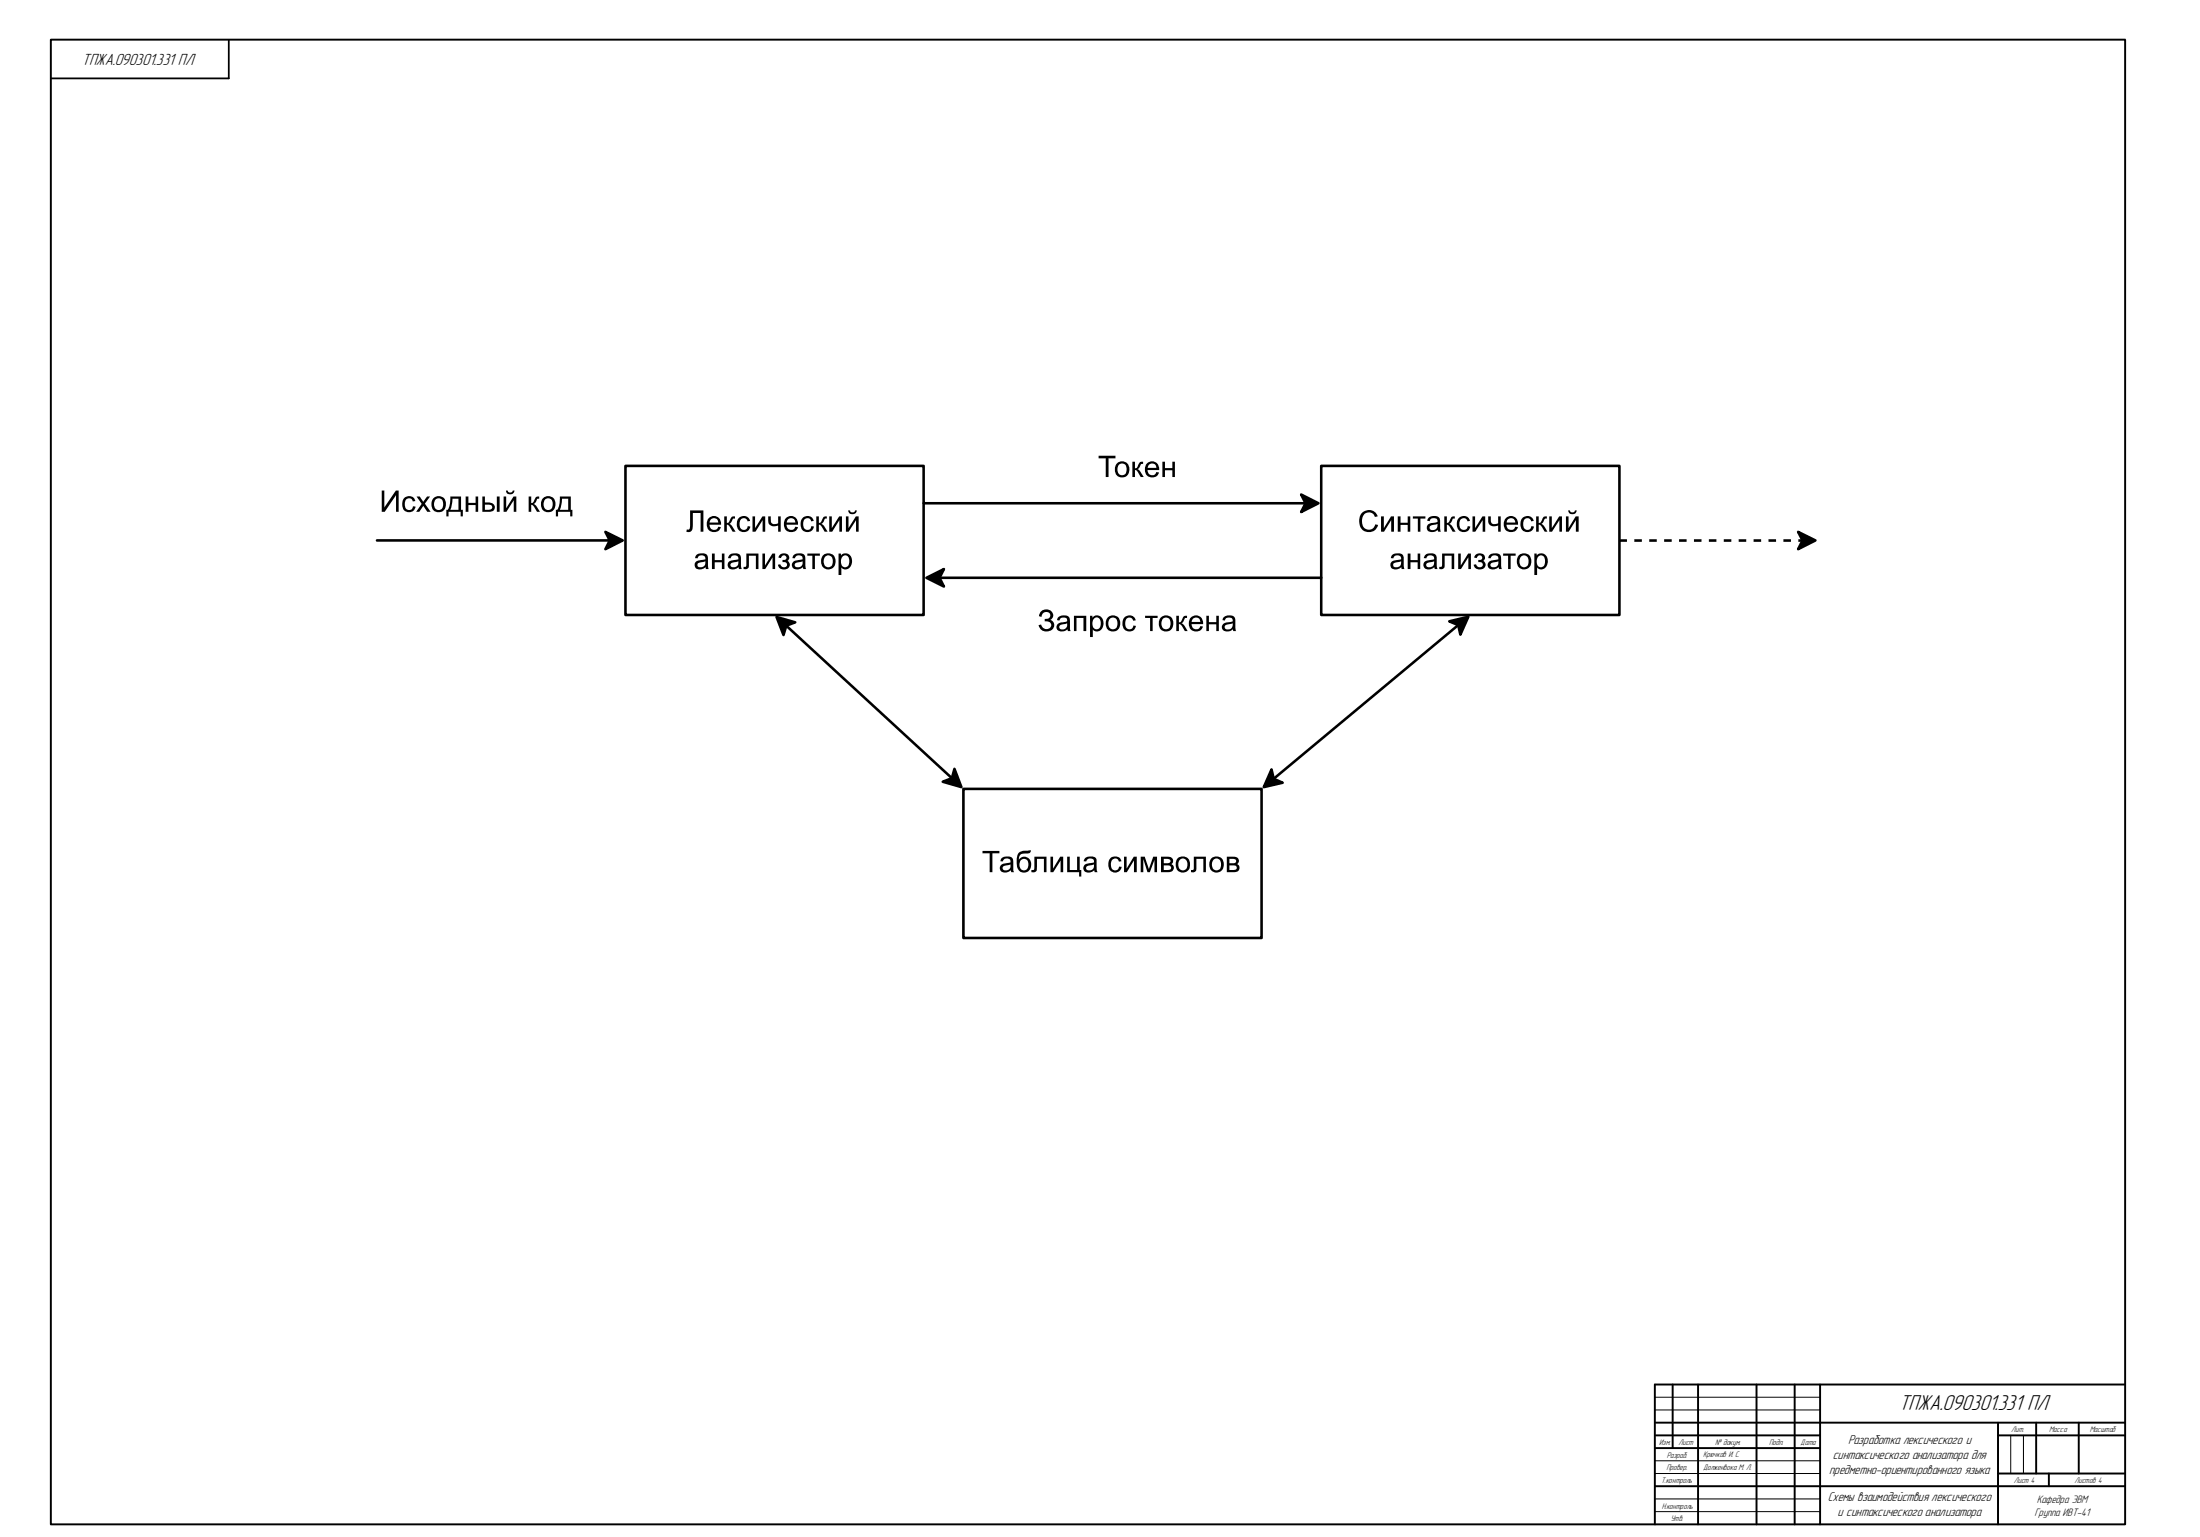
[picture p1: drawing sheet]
<svg xmlns="http://www.w3.org/2000/svg" width="865mm" height="605mm" viewBox="0 0 865 605" stroke-linecap="round" stroke-linejoin="round" font-family="sans-serif">
<g fill="none" stroke="#000" stroke-width=".76">
<path d="M20 15.6h816v584h-816zM651 559.6h185M658 544.6v25M668 544.6v55M691 544.6v55M706 544.6v55M716 544.6v55M786 559.6v40M801 559.6v20M817.7 559.6v20M836 544.6h-185v55M651 569.6h65"/>
<path d="M651 564.6h65M786 564.6h50M786 579.6h50M806 579.6v5M651 584.6h185"/>
</g>
<path d="M651 554.6h65M651 549.6h65M651 579.6h65M651 574.6h65M791 564.6v15M796 564.6v15M651 594.6h65M651 589.6h65" fill="none" stroke="#000" stroke-width=".39"/>
<path d="M90 15.8v15h-70" fill="none" stroke="#000" stroke-width=".71"/>
<path d="M305.5 242.7l7.3 2.1-3.5 1.3-1.1 3.7zM309.3 246.1l65.2 60M375.5 302.4l2.7 7.2-7.3-2.1 3.6-1.4z" fill="none" stroke="#000" stroke-width="1"/>
<path d="M305.5 242.7l7.3 2.1-3.5 1.3-1.1 3.7zM375.5 302.4l2.7 7.2-7.3-2.1 3.6-1.4z" fill="#000"/>
<path d="M246 183.3h117.4v58.6h-117.4z" fill="#fff"/>
<path d="M246 183.3h117.4v58.6h-117.4zM148.3 212.6h91.6M238.2 209.2l6.8 3.4-6.8 3.4 1.7-3.4z" fill="none" stroke="#000" stroke-width="1"/>
<g fill="#000">
<path d="M150.2 193h1v6.6l4.5-6.6h1.1v8.3h-1v-6.5l-4.5 6.5h-1.1zM158.9 196a2.6 2.6 0 0 1 4.5 1.1l-1 .2a1.65 1.65 0 0 0-2.1-1.2 1.65 1.65 0 0 0-1.1 2.2 1.68 1.68 0 0 0 1.2 2.2 1.68 1.68 0 0 0 2.1-1.4l1 .2a2.7 2.7 0 0 1-3.4 2.1 2.7 2.7 0 0 1-1.9-3.5zM183.2 195.3h1.1v2.5h2.8v-2.5h1v6h-1v-2.6h-2.8v2.6h-1.1zM208 195.3h1v2.6a2.5 2.5 0 0 0 1.7-2.2l1.4-.4v.9a.99 .99 0 0 0-1.2 1.2l-1 .9 1.1 .8 1.4 2.2h-1.2l-1.3-2.2-.9-.5v2.7h-1zM163.9 195.3h1.2l1.4 2.1 1.5-2.1h1.2l-2.1 2.8 2.3 3.2h-1.3l-1.6-2.3-1.5 2.3h-1.3l2.2-3.1zM238.2 209.2l6.8 3.4-6.8 3.4 1.7-3.4zM271.5 200.8h5.2v8.3h-1.1v-7.3h-3l-.1 5.2a1.81 1.81 0 0 1-.6 1.9 1.81 1.81 0 0 1-1.9 .2l.2-.9a1.01 1.01 0 0 0 1.2-.3 1.01 1.01 0 0 0 .1-1.2zM280.1 217.7h1.1v2.6h2.8v-2.6h1v6.1h-1v-2.6h-2.8v2.6h-1.1zM284.9 203.1h1v2.6a2.4 2.4 0 0 0 1.7-2l.4-.5 1.1-.1v.9a1.05 1.05 0 0 0-1.3 1.2l-.9 .9 1.1 .8 1.4 2.2h-1.2l-1.5-2.4-.8-.3v2.7h-1zM293.6 217.7h4.8v6.1h-1.1v-5.2h-2.7v3a1.62 1.62 0 0 1-.3 1.9 1.62 1.62 0 0 1-1.8 .3v-.8a.87 .87 0 0 0 1-.2 .87 .87 0 0 0 .1-1.1zM290.6 203.8a2.62 2.62 0 0 1 4.5 1.1l-1 .2a1.65 1.65 0 0 0-2.1-1.2 1.65 1.65 0 0 0-1.1 2.2 1.68 1.68 0 0 0 1.1 2.3 1.68 1.68 0 0 0 2.1-1.5l1.1 .2a2.75 2.75 0 0 1-3.5 2.1 2.75 2.75 0 0 1-1.8-3.5zM296 203.1h1v4.6l2.9-4.6h1.1v6h-1v-4.5l-2.8 4.5h-1.2z"/>
<path d="M299.9 217.7h1v4.7l2.9-4.7h1.1v6.1h-1v-4.6l-2.9 4.6h-1.1zM302.2 203.1h1v1.1a1.61 1.61 0 0 0 .6 1.8 1.61 1.61 0 0 0 1.9 0l.4-.1v-2.8h1v6h-1v-2.4a2.49 2.49 0 0 1-3.9-2zM317.6 217.7h4.9v.9h-1.9v5.2h-1v-5.2h-2zM315.9 203.6a2.56 2.56 0 0 1 4.2 1.3l-1 .2a1.65 1.65 0 0 0-2.1-1.2 1.65 1.65 0 0 0-1 2.2 1.68 1.68 0 0 0 1.1 2.3 1.68 1.68 0 0 0 2.1-1.5l1 .2a2.7 2.7 0 0 1-3.3 2.1 2.7 2.7 0 0 1-1.9-3.4l.3-1.4zM321.1 203.1h1v2.6a2.5 2.5 0 0 0 1.8-2.2l1.4-.4v.9a.99 .99 0 0 0-1.3 1.2l-.9 .9 1.1 .8 1.4 2.2h-1.2l-1.3-2.1-1-.6v2.7h-1zM326.2 203.1h1v4.6l2.9-4.6h1.1v6h-1v-4.5l-2.8 4.5h-1.2zM306.6 218.4a2.05 2.05 0 0 1 2.6-.7 2.05 2.05 0 0 1 1.1 2.4l-.5 .5a1.84 1.84 0 0 1 .8 2.3 1.84 1.84 0 0 1-2.2 1.1l-1.2-.2-.8-.6-.4-1.1 1-.1a1.29 1.29 0 0 0 1.4 1.1 1.29 1.29 0 0 0 1.1-1.4l-.4-.5-1.3-.1v-.9a1.03 1.03 0 0 0 1.5-.4 1.03 1.03 0 0 0-.6-1.4 1.03 1.03 0 0 0-1.3 .8l-.2 .3-1-.2z"/>
<path d="M170.7 195.8a2.98 2.98 0 0 1 3.7 0 2.98 2.98 0 0 1 .9 3.6 2.93 2.93 0 0 1-3.9 1.9 2.93 2.93 0 0 1-1.6-4zM171.3 196.5a2.3 2.3 0 0 0-.5 2.8 2.3 2.3 0 0 0 2.5 1.2 2.63 2.63 0 0 0-.4-4.5l-1 .1z"/>
<path d="M177.2 195.3h4.2v5.2h.7v2.6h-.9v-1.8h-4.8v1.8h-.8v-2.6a1.77 1.77 0 0 0 1.3-2zM178 196.2l-.2 2.2-.6 2.1h3.2v-4.3z"/>
<path d="M195.5 195.3h1v6h-1zM189.7 195.3h1.1v2.3a3.4 3.4 0 0 1 3.7 1.2 1.84 1.84 0 0 1-.3 1.9 1.84 1.84 0 0 1-1.9 .6h-2.6zM190.8 198.5v2h1.1a1.16 1.16 0 0 0 1.4-.2 1.16 1.16 0 0 0 0-1.5z"/>
<path d="M198.1 195.3h1v4.6l2.9-4.6h1.1v6h-1v-4.5l-2.9 4.5h-1.1zM199 193h.8a1 1 0 0 0 .9 .7 1 1 0 0 0 1-.7h.7a1.69 1.69 0 0 1-1.7 1.4 1.69 1.69 0 0 1-1.7-1.4z"/>
<path d="M213.8 195.8a2.98 2.98 0 0 1 3.7 0 2.98 2.98 0 0 1 .9 3.6 2.93 2.93 0 0 1-3.9 1.9 2.93 2.93 0 0 1-1.6-4zM214.4 196.5a2.3 2.3 0 0 0-.5 2.8 2.3 2.3 0 0 0 2.5 1.2 2.63 2.63 0 0 0-.4-4.5l-1.1 .1z"/>
<path d="M220.2 195.3h4.3v5.2h.7v2.6h-.9v-1.8h-4.8v1.8h-.8v-2.6a1.77 1.77 0 0 0 1.3-2zM221.1 196.2l-.2 2.2-.7 2.1h3.3v-4.3z"/>
<path d="M278.8 203.8a2.86 2.86 0 0 1 3.4-.5 2.86 2.86 0 0 1 1.5 3.1h-4.6a1.77 1.77 0 0 0 1.4 2 1.77 1.77 0 0 0 2.1-1.2l1 .1a2.95 2.95 0 0 1-3.9 1.8 2.95 2.95 0 0 1-1.5-4zM279.7 204.3l-.6 1.2h3.5a1.69 1.69 0 0 0-1-1.6 1.69 1.69 0 0 0-1.9 .4z"/>
<path d="M309.2 203.8a2.81 2.81 0 0 1 3.3-.5 2.81 2.81 0 0 1 1.4 3.1h-4.5a1.77 1.77 0 0 0 1.4 2 1.77 1.77 0 0 0 2-1.2l1.1 .1a2.95 2.95 0 0 1-3.9 1.8 2.95 2.95 0 0 1-1.5-4zM310 204.3l-.5 1.2h3.4a1.7 1.7 0 0 0-1-1.6 1.7 1.7 0 0 0-1.9 .4z"/>
<path d="M332.8 203.1h1v4.6l2.9-4.6h1.1v6h-1v-4.5l-2.9 4.5h-1.1zM333.6 200.8h.8a1 1 0 0 0 1 .8 1 1 0 0 0 1-.8h.7a1.74 1.74 0 0 1-1.7 1.5 1.74 1.74 0 0 1-1.8-1.5z"/>
<path d="M273.8 218.4a3.5 3.5 0 0 1 4.4 .1l.6 5.3h-1.1l-.1-.7-.6 .4a2.14 2.14 0 0 1-2.6 .4 2.14 2.14 0 0 1-1-2.5l1.3-.9 1.8-.3a.83 .83 0 0 0 1-.7 .83 .83 0 0 0-.8-1 1.54 1.54 0 0 0-2.3 1.1l-1-.1zM274.4 221.7a1.11 1.11 0 0 0 .3 1.4 1.11 1.11 0 0 0 1.4 0 1.78 1.78 0 0 0 1.4-2.3z"/>
<path d="M287 218.3a3.2 3.2 0 0 1 4.4 .4l.4 5.1h-1l-.3-.7-.2 .2a2.29 2.29 0 0 1-2.5 .7 2.29 2.29 0 0 1-1.5-2.1 2.76 2.76 0 0 1 3.2-1.7 .83 .83 0 0 0 1-.7 .83 .83 0 0 0-.8-1 1.54 1.54 0 0 0-2.3 1.1l-1-.1zM287.6 221.6a1.06 1.06 0 0 0 .1 1.4 1.06 1.06 0 0 0 1.4 .1 1.78 1.78 0 0 0 1.4-2.3z"/>
<path d="M312.1 218.4a3.5 3.5 0 0 1 4.5 .1l.5 5.3h-1.1l-.2-.7-.5 .4a2.13 2.13 0 0 1-2.6 .4 2.13 2.13 0 0 1-1-2.5l1-.8 2.1-.4a.83 .83 0 0 0 1-.7 .83 .83 0 0 0-.8-1 1.61 1.61 0 0 0-2.3 1.1l-1-.1zM312.9 221.6a1.08 1.08 0 0 0 .1 1.4 1.08 1.08 0 0 0 1.4 .1 1.81 1.81 0 0 0 1.3-2.3z"/>
<path d="M323.9 218.3a3 3 0 0 1 3.8 0 3 3 0 0 1 .9 3.6 2.94 2.94 0 0 1-3.9 1.9 2.94 2.94 0 0 1-1.6-4zM324.8 218.8a2.41 2.41 0 0 0-.8 2.6 2.41 2.41 0 0 0 2.2 1.7 2.5 2.5 0 0 0 1.4-2.5 2.5 2.5 0 0 0-1.8-2.2z"/>
<path d="M329.9 217.7h.9v.8a2.58 2.58 0 0 1 3.2-.5 2.58 2.58 0 0 1 1.2 3.1 2.49 2.49 0 0 1-1.4 2.5 2.49 2.49 0 0 1-2.8-.4v3h-1.1zM331.6 218.8a2.75 2.75 0 0 0 .5 4.3 2.15 2.15 0 0 0 1.9-3.2 1.49 1.49 0 0 0-.8-1.3 1.49 1.49 0 0 0-1.6 .2z"/>
</g>
<path d="M519.8 183.3h117.3v58.6h-117.3z" fill="#fff"/>
<path d="M363.4 198h150.2M511.9 194.5l6.8 3.5-6.8 3.4 1.7-3.4zM519.8 183.3h117.3v58.6h-117.3zM364.4 227.3l6.9-3.5-1.7 3.5 1.7 3.4zM369.6 227.3h150.2" fill="none" stroke="#000" stroke-width="1"/>
<g fill="#000">
<path d="M432.2 179.3h6.6v1h-2.7v7.3h-1.1v-7.3h-2.8zM445.5 181.6h1v2.6a1.51 1.51 0 0 0 1.4-1.6l.1-.2a1.26 1.26 0 0 1 1.7-.8v.9a1.05 1.05 0 0 0-1.3 1.2l-.9 .9 .8 .5 1.6 2.5h-1.2l-1.4-2.4-.8-.3v2.7h-1zM457.3 181.6h1v2.5h2.9v-2.5h1v6h-1v-2.6h-2.9v2.6h-1zM511.9 194.5l6.8 3.5-6.8 3.4 1.7-3.4zM535.9 201.6a3.7 3.7 0 0 1 6.1 1.5l-1.1 .3a2.66 2.66 0 0 0-3.3-1.7 2.66 2.66 0 0 0-1.8 3.2 2.7 2.7 0 0 0 1.9 3.3 2.7 2.7 0 0 0 3.3-2l1.1 .3a3.8 3.8 0 0 1-4.7 2.7 3.8 3.8 0 0 1-2.7-4.8l.3-1.4zM543.3 203.1h1.1v4.6l2.8-4.6h1.2v6h-1.1v-4.5l-2.8 4.5h-1.2zM549.9 203.1h1.1v2.5h2.8v-2.5h1v6h-1v-2.6h-2.8v2.6h-1.1zM553.8 217.7h1.1v2.6h2.8v-2.6h1v6.1h-1v-2.6h-2.8v2.6h-1.1zM555.8 203.1h4.9v.9h-1.9v5.1h-1v-5.1h-2zM567.3 217.7h4.8v6.1h-1v-5.2h-2.8v3a1.62 1.62 0 0 1-.3 1.9 1.62 1.62 0 0 1-1.8 .3v-.8a.87 .87 0 0 0 1-.2 .87 .87 0 0 0 .1-1.1zM568.2 203.1h1v2.6a2.5 2.5 0 0 0 1.7-2.2l1.4-.4v.9a.99 .99 0 0 0-1.2 1.2l-1 .9 1.1 .8 1.4 2.2h-1.2l-1.3-2.1-.9-.6v2.7h-1zM573.6 217.7h1.1v4.7l2.8-4.7h1.1v6.1h-1v-4.6l-2.9 4.6h-1.1z"/>
<path d="M573.8 203.8a2.57 2.57 0 0 1 4.4 1.1l-.9 .2a1.68 1.68 0 0 0-2.1-1.2 1.68 1.68 0 0 0-1.1 2.2 1.71 1.71 0 0 0 1.2 2.3 1.71 1.71 0 0 0 2.1-1.5l1 .2a2.74 2.74 0 0 1-3.4 2.1 2.74 2.74 0 0 1-1.9-3.4zM579.3 203.1h1v4.6l2.9-4.6h1.1v6h-1v-4.5l-2.9 4.5h-1.1zM585.4 203.1h1.1v1.1a1.59 1.59 0 0 0 .5 1.8 1.59 1.59 0 0 0 1.9 0l.5-.1v-2.8h1v6h-1v-2.4a2.47 2.47 0 0 1-2.6 .2 2.47 2.47 0 0 1-1.4-2.2zM591.3 217.7h4.9v.9h-1.9v5.2h-1v-5.2h-2zM598.8 203.8a2.62 2.62 0 0 1 4.6 1.1l-1.1 .2a1.65 1.65 0 0 0-2.1-1.2 1.65 1.65 0 0 0-1 2.2 1.68 1.68 0 0 0 1.1 2.3 1.68 1.68 0 0 0 2.1-1.5l1 .2a2.75 2.75 0 0 1-3.4 2.1 2.75 2.75 0 0 1-1.9-3.5zM604.3 203.1h1v2.6a2.27 2.27 0 0 0 1.7-2l.3-.5 1.2-.1v.9a1.05 1.05 0 0 0-1.3 1.2l-.9 .9 1.1 .8 1.3 2.2h-1l-1.6-2.4-.8-.3v2.7h-1zM609.5 203.1h1v4.6l2.9-4.6h1.1v6h-1.1v-4.5l-2.9 4.5h-1zM364.4 227.3l6.9-3.5-1.7 3.5 1.7 3.4zM580.3 218.4a2.05 2.05 0 0 1 2.6-.7 2.05 2.05 0 0 1 1.1 2.4l-.5 .5a1.84 1.84 0 0 1 .8 2.3 1.84 1.84 0 0 1-2.2 1.1l-1.2-.2-.8-.6-.4-1.1 1-.1a1.29 1.29 0 0 0 1.4 1.1 1.29 1.29 0 0 0 1.1-1.4l-.4-.5-1.3-.1v-.9a1.03 1.03 0 0 0 1.5-.4 1.03 1.03 0 0 0-.6-1.4 1.03 1.03 0 0 0-1.3 .8l-.2 .3-1-.2zM409.4 240.6a2.62 2.62 0 0 1 3.5-.7 2.62 2.62 0 0 1 1 3.3l-.7 .7a2.32 2.32 0 0 1 1.5 2.7 2.32 2.32 0 0 1-2.6 1.8 3 3 0 0 1-3.5-2.5l1-.2a1.98 1.98 0 0 0 2 1.7 1.98 1.98 0 0 0 1.9-1.8 2.12 2.12 0 0 0-2.5-1.2v-.9a1.5 1.5 0 0 0 1.9-.6 1.5 1.5 0 0 0-.4-2 1.88 1.88 0 0 0-2.8 1.8l-1-.3zM422.5 242.2h4.8v6h-1.1v-5.1h-2.7v5.1h-1zM442.3 242.9a2.62 2.62 0 0 1 4.5 1.1l-1 .2a1.65 1.65 0 0 0-2.1-1.2 1.65 1.65 0 0 0-1.1 2.2 1.68 1.68 0 0 0 1.2 2.3 1.68 1.68 0 0 0 2.1-1.5l1 .2a2.75 2.75 0 0 1-3.4 2.1 2.75 2.75 0 0 1-1.9-3.5z"/>
<path d="M450.5 242.2h4.9v.9h-2v5.1h-1v-5.1h-1.9zM462.7 242.2h1.1v2.6a2.27 2.27 0 0 0 1.6-2.1l.4-.4 1.2-.1v.9a1.05 1.05 0 0 0-1.4 1.2l-.8 .9 1 .8 1.4 2.2h-1.1l-1.5-2.4-.8-.3v2.7h-1.1zM474.6 242.2h1v2.5h2.9v-2.5h1v6h-1v-2.6h-2.9v2.6h-1z"/>
<path d="M439.5 182.2a3 3 0 0 1 3.9 0 3 3 0 0 1 .6 3.9 2.94 2.94 0 0 1-3.9 1.4 2.94 2.94 0 0 1-1.4-3.9zM440.1 182.9a2.38 2.38 0 0 0-.5 2.5 2.38 2.38 0 0 0 2.2 1.5 2.54 2.54 0 0 0 1.4-2.3 2.54 2.54 0 0 0-1.4-2.2h-1.1z"/>
<path d="M451.2 182.3a2.86 2.86 0 0 1 3.4-.5 2.86 2.86 0 0 1 1.4 3.1h-4.6a1.77 1.77 0 0 0 1.4 2 1.77 1.77 0 0 0 2-1.2l1.1 .1a2.95 2.95 0 0 1-3.9 1.8 2.95 2.95 0 0 1-1.5-4zM452 182.8l-.5 1.2h3.4a1.69 1.69 0 0 0-1-1.6 1.69 1.69 0 0 0-1.9 .4z"/>
<path d="M562 203.6a3.1 3.1 0 0 1 4.4 .5l.4 5h-1l-.2-.7-.6 .4a2.14 2.14 0 0 1-2.6 .4 2.14 2.14 0 0 1-1-2.4l1.1-.9 2-.3a.85 .85 0 0 0 1-.8 .85 .85 0 0 0-.8-.9 1.54 1.54 0 0 0-2.2 1.1l-1.1-.2zM562.5 207a1.17 1.17 0 0 0 .4 1.5 1.17 1.17 0 0 0 1.5-.1 1.95 1.95 0 0 0 1.1-2.3z"/>
<path d="M592.4 203.8a2.82 2.82 0 0 1 3.4-.5 2.82 2.82 0 0 1 1.4 3.1h-4.6a1.77 1.77 0 0 0 1.4 2 1.77 1.77 0 0 0 2.1-1.2l1.1 .1a2.97 2.97 0 0 1-4 1.8 2.97 2.97 0 0 1-1.5-4zM593.2 204.3l-.5 1.2h3.4a1.68 1.68 0 0 0-1-1.6 1.68 1.68 0 0 0-1.9 .4z"/>
<path d="M616 203.1h1v4.6l2.9-4.6h1.1v6h-1.1v-4.5l-2.8 4.5h-1.1zM616.9 200.8h.7a1 1 0 0 0 1 .8 1 1 0 0 0 .9-.8h.7a1.69 1.69 0 0 1-1.6 1.5 1.69 1.69 0 0 1-1.7-1.5z"/>
<path d="M547.5 218.4a3.5 3.5 0 0 1 4.4 .1l.6 5.3h-1.1l-.1-.7-.6 .4a2.14 2.14 0 0 1-2.6 .4 2.14 2.14 0 0 1-1-2.5l1.3-.9 1.8-.3a.83 .83 0 0 0 1-.7 .83 .83 0 0 0-.8-1 1.54 1.54 0 0 0-2.3 1.1l-1-.1zM548.1 221.7a1.11 1.11 0 0 0 .3 1.4 1.11 1.11 0 0 0 1.4 0 1.78 1.78 0 0 0 1.4-2.3z"/>
<path d="M560.7 218.3a3.2 3.2 0 0 1 4.4 .4l.4 5.1h-1l-.2-.7-.3 .2a2.29 2.29 0 0 1-2.5 .7 2.29 2.29 0 0 1-1.5-2.1 2.76 2.76 0 0 1 3.2-1.7 .83 .83 0 0 0 1-.7 .83 .83 0 0 0-.8-1 1.54 1.54 0 0 0-2.3 1.1l-1-.1zM561.3 221.6a1.06 1.06 0 0 0 .1 1.4 1.06 1.06 0 0 0 1.4 .1 1.78 1.78 0 0 0 1.4-2.3z"/>
<path d="M585.8 218.4a3.5 3.5 0 0 1 4.5 .1l.5 5.3h-1.1l-.2-.7-.5 .4a2.13 2.13 0 0 1-2.6 .4 2.13 2.13 0 0 1-1-2.5l1-.8 2.1-.4a.83 .83 0 0 0 1-.7 .83 .83 0 0 0-.8-1 1.61 1.61 0 0 0-2.3 1.1l-1-.1zM586.6 221.6a1.08 1.08 0 0 0 .1 1.4 1.08 1.08 0 0 0 1.4 .1 1.81 1.81 0 0 0 1.3-2.3z"/>
<path d="M597.6 218.3a3 3 0 0 1 3.8 0 3 3 0 0 1 .9 3.6 2.94 2.94 0 0 1-3.9 1.9 2.94 2.94 0 0 1-1.6-4zM598.5 218.8a2.41 2.41 0 0 0-.8 2.6 2.41 2.41 0 0 0 2.2 1.7 2.5 2.5 0 0 0 1.4-2.5 2.5 2.5 0 0 0-1.8-2.2z"/>
<path d="M603.6 217.7h.9v.8a2.58 2.58 0 0 1 3.2-.5 2.58 2.58 0 0 1 1.2 3.1 2.49 2.49 0 0 1-1.4 2.5 2.49 2.49 0 0 1-2.8-.4v3h-1.1zM605.3 218.8a2.75 2.75 0 0 0 .5 4.3 2.15 2.15 0 0 0 1.9-3.2 1.49 1.49 0 0 0-.8-1.3 1.49 1.49 0 0 0-1.6 .2z"/>
<path d="M416.4 242.7a3.1 3.1 0 0 1 4.3 .4l.2 4.4 .3 .7h-1.1l-.2-.7-.5 .4a2.18 2.18 0 0 1-2.5 .4 2.18 2.18 0 0 1-1.2-2.2l.9-1 2.3-.4a.85 .85 0 0 0 1-.8 .85 .85 0 0 0-.9-.9 1.61 1.61 0 0 0-2.2 1.1l-1-.2zM416.8 246.1a1.18 1.18 0 0 0 .4 1.5 1.18 1.18 0 0 0 1.5-.1l.3-.1a2.02 2.02 0 0 0 .8-2.2z"/>
<path d="M428.8 242.2h.9v.8a2.52 2.52 0 0 1 3.1-.6 2.52 2.52 0 0 1 1.3 2.8 2.55 2.55 0 0 1-1.2 2.7 2.55 2.55 0 0 1-3-.3v3h-1.1zM430.5 243.2a2.71 2.71 0 0 0 .5 4.3 2.13 2.13 0 0 0 2-3.1 1.5 1.5 0 0 0-.9-1.4 1.5 1.5 0 0 0-1.6 .2z"/>
<path d="M435.9 242.8a2.98 2.98 0 0 1 3.8-.1 2.98 2.98 0 0 1 .8 3.6 2.93 2.93 0 0 1-3.8 1.9 2.93 2.93 0 0 1-1.6-4zM436.5 243.5a2.38 2.38 0 0 0-.5 2.5 2.38 2.38 0 0 0 2.2 1.5 2.54 2.54 0 0 0 1.4-2.3 2.54 2.54 0 0 0-1.4-2.3l-1.1 .1z"/>
<path d="M456.8 242.8a2.98 2.98 0 0 1 3.8-.1 2.98 2.98 0 0 1 .8 3.6 2.93 2.93 0 0 1-3.8 1.9 2.93 2.93 0 0 1-1.6-4zM457.4 243.5a2.3 2.3 0 0 0-.5 2.7 2.3 2.3 0 0 0 2.5 1.2 2.63 2.63 0 0 0-.3-4.5l-1.1 .1z"/>
<path d="M468.5 242.9a2.86 2.86 0 0 1 3.3-.5 2.86 2.86 0 0 1 1.5 3.1h-4.5a1.77 1.77 0 0 0 1.3 2 1.77 1.77 0 0 0 2.1-1.2l1 .1a2.95 2.95 0 0 1-3.9 1.8 2.95 2.95 0 0 1-1.5-4zM469.3 243.4l-.5 1.2h3.4a1.69 1.69 0 0 0-1-1.6 1.69 1.69 0 0 0-1.9 .4z"/>
<path d="M481.5 242.7a3.1 3.1 0 0 1 4.3 .4l.5 5.1h-1.1l-.2-.7-.5 .4a2.19 2.19 0 0 1-2.5 .4 2.19 2.19 0 0 1-1.2-2.2l.8-1 2.4-.4a.82 .82 0 0 0 1-.6 .82 .82 0 0 0-.6-1l-.3-.1a1.62 1.62 0 0 0-2.3 1.1l-.9-.2zM481.9 246.1a1.13 1.13 0 0 0 .3 1.4 1.13 1.13 0 0 0 1.4 0l1-.7 .4-1.6z"/>
</g>
<path d="M379 310.3h117.3v58.7h-117.3z" fill="#fff"/>
<path d="M707.4 209.2l6.8 3.4-6.8 3.4 1.7-3.4zM570.1 244.4l7.5-1.8-3.1 7-.9-3.7zM573.6 245.9l-72.5 60.4M379 310.3h117.3v58.7h-117.3zM500.2 302.6l.9 3.7 3.5 1.6-7.4 1.7z" fill="none" stroke="#000" stroke-width="1"/>
<g fill="#000">
<path d="M707.4 209.2l6.8 3.4-6.8 3.4 1.7-3.4zM570.1 244.4l7.5-1.8-3.1 7-.9-3.7zM500.2 302.6l.9 3.7 3.5 1.6-7.4 1.7zM406.9 337h4.8v6.1h-1v-5.3h-2.8v3.1a1.65 1.65 0 0 1-.3 1.8 1.65 1.65 0 0 1-1.9 .4v-.9h.9l.2-.3zM413.2 337h1.1v4.7l2.8-4.7h1.1v6.1h-1v-4.6l-2.9 4.6h-1.1zM419.8 337h1v5.2h2.9v-5.2h1v5.2h.7v2.6h-.9v-1.7h-4.7zM442.2 337h1v4.7l2.8-4.7h1.2v6.1h-1.1v-4.6l-2.8 4.6h-1.1zM448.7 337h1.6l1.7 4.8 1.7-4.8h1.5v6.1h-1.1v-4.9l-1.8 4.9h-.9l-1.6-5.2v5.2h-1.1zM469.6 337h4.8v6.1h-1v-5.3h-2.8v3.1a1.62 1.62 0 0 1-.3 1.8 1.62 1.62 0 0 1-1.8 .4v-.9a.87 .87 0 0 0 1-.2 .87 .87 0 0 0 .1-1zM386.5 334.7h6.6v.9h-2.7v7.5h-1.1v-7.5h-2.8zM437 337.4a2.67 2.67 0 0 1 4.2 1.4l-1.1 .1a1.66 1.66 0 0 0-2.1-1.1 1.66 1.66 0 0 0-1 2.2 1.68 1.68 0 0 0 1.1 2.3 1.68 1.68 0 0 0 2.1-1.4l1 .1a2.72 2.72 0 0 1-3.3 2.1 2.72 2.72 0 0 1-1.9-3.5l.3-1.3z"/>
<path d="M637.1 212.1h2.9v1h-2.9zM642.9 212.1h3v1h-3zM648.8 212.1h3v1h-3zM654.7 212.1h2.9v1h-2.9zM660.5 212.1h3v1h-3zM666.4 212.1h3v1h-3zM672.2 212.1h3v1h-3zM678.1 212.1h3v1h-3zM684 212.1h2.9v1h-2.9zM689.8 212.1h3v1h-3zM695.7 212.1h3v1h-3zM701.6 212.1h2.9v1h-2.9zM707.4 212.1h1.7v1h-1.7z"/>
<path d="M400.7 335.5a5.6 5.6 0 0 1 3.9-.9l1-.1a1.49 1.49 0 0 1-2.1 1.2 2.09 2.09 0 0 0-2.7 2.4 2.76 2.76 0 0 1 3.6-.7 2.76 2.76 0 0 1 1.2 3.4 2.82 2.82 0 0 1-3.2 2.4 2.82 2.82 0 0 1-2.4-3.1 6.8 6.8 0 0 1 .7-4.6zM401.5 338.5a2.23 2.23 0 0 0-.4 2.6 2.23 2.23 0 0 0 2.5 1.1 2.6 2.6 0 0 0-.4-4.3h-.8z"/>
<path d="M456.7 337h2.4a1.68 1.68 0 0 1 2.1 .7 1.68 1.68 0 0 1-.4 2.2 1.72 1.72 0 0 1 .9 2.2 1.72 1.72 0 0 1-2.2 1h-2.8zM457.8 337.8v1.8h1.5a.9 .9 0 0 0 1.2-.9 .9 .9 0 0 0-1.2-.9zM457.8 340.4v1.8h1.3a1 1 0 0 0 1.4-.2 1 1 0 0 0-.1-1.3z"/>
<path d="M482.6 337h2.4a1.68 1.68 0 0 1 2.1 .7 1.68 1.68 0 0 1-.4 2.2 1.74 1.74 0 0 1 .8 2.2 1.74 1.74 0 0 1-2.2 1h-2.7zM483.6 337.8v1.8h1.2a.99 .99 0 0 0 1.5-.9 .99 .99 0 0 0-1.5-.9zM483.6 340.4v1.8h1.4a1 1 0 0 0 1.5-.8 1 1 0 0 0-1.3-1z"/>
<path d="M393.9 337.7a3.5 3.5 0 0 1 4.5 0l.2 4.7 .3 .7h-1.1l-.2-.8-.5 .5a2.13 2.13 0 0 1-2.6 .3 2.13 2.13 0 0 1-1-2.5l1-.8 2.1-.4a.83 .83 0 0 0 1-.7 .83 .83 0 0 0-.8-.9 1.61 1.61 0 0 0-2.3 1h-1zM394.7 340.8a1.07 1.07 0 0 0 .1 1.4 1.07 1.07 0 0 0 1.4 .1l.2-.1a1.81 1.81 0 0 0 1.1-2.2z"/>
<path d="M426.8 337.7a3.5 3.5 0 0 1 4.4 0l.3 4.7 .3 .7h-1.1l-.3-.8-.2 .3a2.3 2.3 0 0 1-2.5 .6 2.3 2.3 0 0 1-1.5-2 2.76 2.76 0 0 1 3.2-1.8 .83 .83 0 0 0 1-.7 .83 .83 0 0 0-.8-.9 1.6 1.6 0 0 0-2.3 1h-1zM427.5 340.8a1.07 1.07 0 0 0 .1 1.5 1.07 1.07 0 0 0 1.4 0 1.79 1.79 0 0 0 1.4-2.3z"/>
<path d="M463.4 337.5a3 3 0 0 1 3.8 0 3 3 0 0 1 .8 3.7 2.88 2.88 0 0 1-3.6 1.9 2.88 2.88 0 0 1-1.9-3.6l.4-1.3zM464.3 338a2.4 2.4 0 0 0-.8 2.7 2.4 2.4 0 0 0 2.2 1.6 2.5 2.5 0 0 0 1.4-2.4 2.5 2.5 0 0 0-1.8-2.2z"/>
<path d="M476.7 337.5a3 3 0 0 1 3.7 0 3 3 0 0 1 .9 3.7 2.94 2.94 0 0 1-3.9 1.8 2.94 2.94 0 0 1-1.6-4zM477.6 338a2.41 2.41 0 0 0-.8 2.7 2.41 2.41 0 0 0 2.1 1.6 2.5 2.5 0 0 0 1.4-2.4 2.5 2.5 0 0 0-1.8-2.2z"/>
</g>
<text font-size="8.9" x="747" y="554.6">ТПЖА.090301.331 ПЛ</text>
<text font-size="6.7" x="32.2" y="25.7">ТПЖА.090301.331 ПЛ</text>
<g font-size="5.3">
<text x="727" y="567.9">Разработка лексического и</text>
<text x="721" y="573.8">синтаксического анализатора для</text>
<text x="719.6" y="579.7">предметно-ориентированного языка</text>
<text x="719" y="590.2">Схемы взаимодействия лексического</text>
<text x="722.9" y="596.2">и синтаксического анализатора</text>
</g>
<g font-size="4.5">
<text x="801.2" y="591.3">Кафедра ЭВМ</text>
<text x="800.3" y="596.4">Группа ИВТ-41</text>
</g>
<text font-size="3.4" x="669.9" y="578.3">Долженвока М. Л.</text>
<g font-size="3.3">
<text x="791.1" y="563.3">Лит.</text>
<text x="806.1" y="563.3">Масса</text>
<text x="822.1" y="563.3">Масштаб</text>
<text x="652.7" y="568.3">Изм.</text>
<text x="660.3" y="568.3">Лист</text>
<text x="674.7" y="568.3">№ докум.</text>
<text x="696" y="568.3">Подп.</text>
<text x="708.4" y="568.3">Дата</text>
<text x="655.7" y="573.5">Разраб.</text>
<text x="669.9" y="573.3">Крючков И. С.</text>
<text x="655.6" y="578.4">Провер.</text>
<text x="653.5" y="583.2">Т.контроль</text>
<text x="792.2" y="583.4">Лист 4</text>
<text x="816.1" y="583.4">Листов 4</text>
<text x="653.7" y="593.5">Н.контроль</text>
<text x="657.2" y="598.3">Утв.</text>
</g>
</svg>
